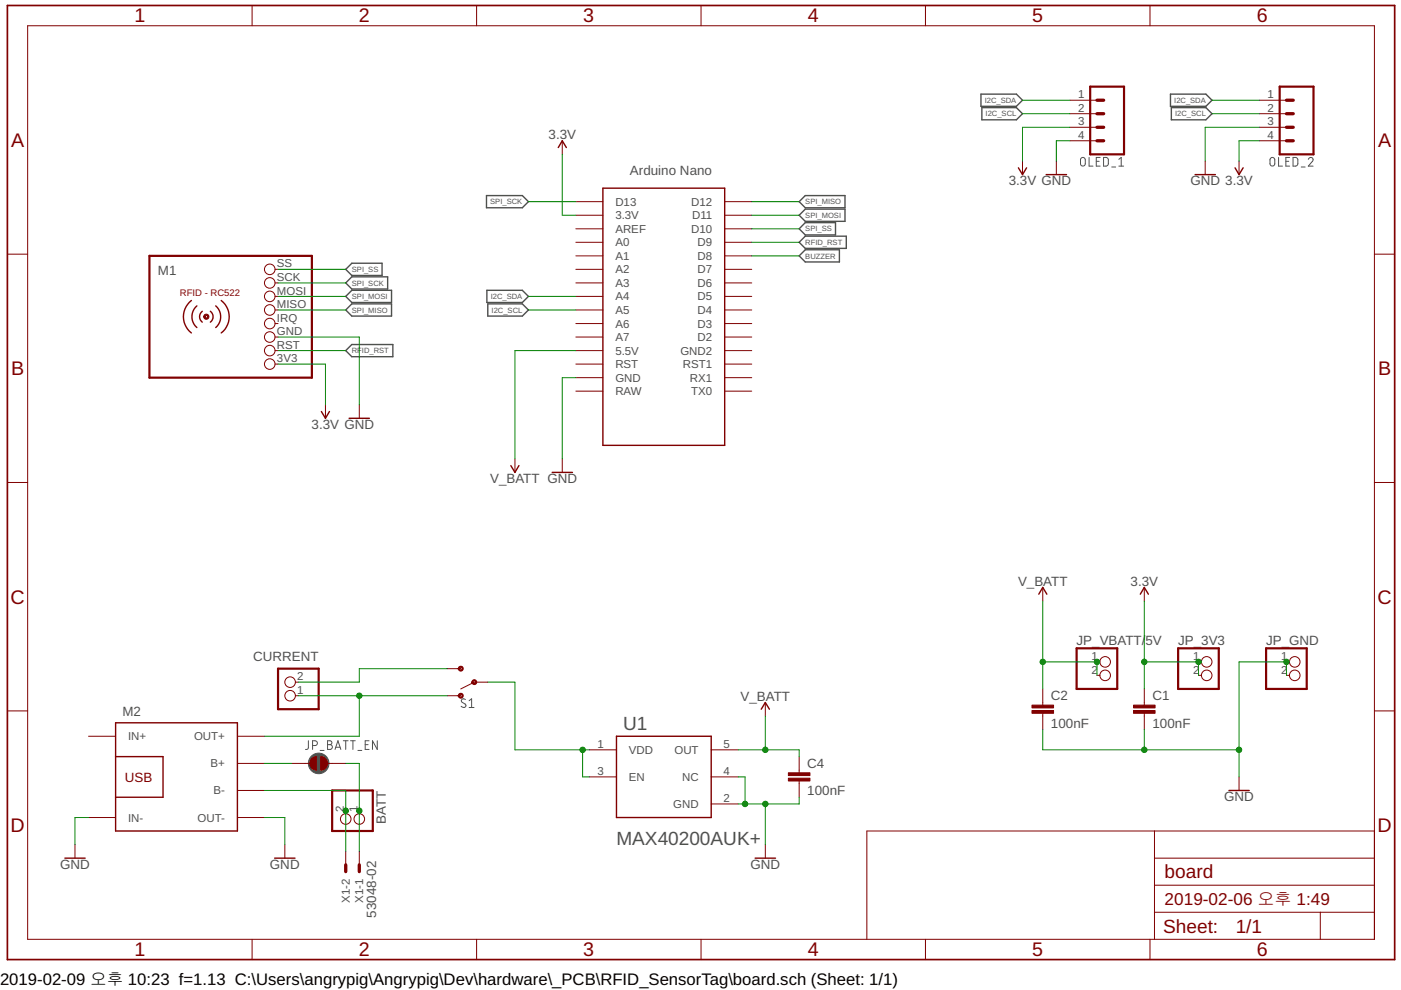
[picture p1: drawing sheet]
<svg xmlns="http://www.w3.org/2000/svg" width="297mm" height="210mm" viewBox="0 0 297 210" stroke-linecap="round" stroke-linejoin="round" font-family="sans-serif">
<g fill="none" stroke="#505050" stroke-width=".21">
<path d="M229.2 33.6l.3-.2 .5 .2 .1 1.1a.51 .51 0 0 1-.5 .5 .51 .51 0 0 1-.5-.5zM230.9 33.4v1.8h.8M232.4 34.2h.6M233.3 33.4h-.9v1.8h.9M234 33.4h.6l.4 .3v1.2l-.4 .3h-.6zM235.7 35.4h.8M237.2 35.2h1M237.2 33.8l.5-.4v1.8M269.4 33.6l.3-.2 .5 .2 .1 1.1a.51 .51 0 0 1-.5 .5 .51 .51 0 0 1-.5-.5zM271.1 33.4v1.8h.8M272.6 34.2h.6M273.4 33.4h-.8v1.8h.8"/>
<path d="M274.2 33.4h.6l.3 .3v1.2l-.3 .3h-.6zM275.9 35.4h.8M277.4 33.8a.5 .5 0 0 1 .7-.4 .5 .5 0 0 1 .2 .8l-.9 1h1M65.4 157.1v1.5l-.3 .3h-.3M66.3 158.1h.5a.51 .51 0 0 0 .5-.5 .51 .51 0 0 0-.5-.5h-.5v1.8M67.9 159.1h.8M69.4 157.1h.6a.41 .41 0 0 1 .4 .4 .41 .41 0 0 1-.4 .4 .51 .51 0 0 1 .5 .5 .51 .51 0 0 1-.5 .5h-.6zM69.4 157.9h.6M71 158.9l.6-1.8 .7 1.8M71.2 158.4h.9M72.8 157.1h1M73.3 157.1v1.8"/>
<path d="M74.3 157.1h1M74.8 157.1v1.8M75.9 159.1h.8M77.4 157.9h.6M78.3 157.1h-.9v1.8h.9M80 157.1v1.8l-1-1.8v1.8M98.7 148.3a.46 .46 0 0 0-.7-.1 .46 .46 0 0 0 0 .7l.6 .3a.42 .42 0 0 1 .1 .6 .42 .42 0 0 1-.6 .2l-.3-.2M99.5 148.6l.5-.4v1.8M99.5 150h1"/>
</g>
<circle cx="67.6" cy="161.9" r="2.18" fill="#505050" stroke="#505050" stroke-width=".21"/>
<g fill="none" stroke="#505050" stroke-width=".3">
<path d="M208 20h7.5l1.3 1.3-1.3 1.2h-7.5zM248.2 20h7.5l1.3 1.3-1.3 1.2h-7.5zM208.2 22.8h7.3l1.3 1.3-1.3 1.3h-7.3zM248.3 22.8h7.4l1.3 1.3-1.3 1.3h-7.4zM73.3 60l1.3-1.3h7.6v2.6h-7.6zM73.3 57.1l1.3-1.3h6.4v2.6h-6.4zM103.1 41.5h7.6l1.3 1.3-1.3 1.2h-7.6zM169.4 45.6l1.3-1.3h8.5v2.6h-8.5zM169.4 42.8l1.3-1.3h8.5v2.5h-8.5zM169.4 51.4l1.3-1.3h8.7v2.6h-8.7zM170.7 47.2h6.4v2.6h-6.4l-1.3-1.3zM170.7 53h7.3v2.5h-7.3l-1.3-1.2z"/>
<path d="M73.3 62.8l1.3-1.2h8.4v2.5h-8.4zM73.3 65.7l1.3-1.3h8.4v2.6h-8.4zM73.3 74.3l1.3-1.3h8.7v2.6h-8.7zM103.2 61.6h7.5l1.3 1.2-1.3 1.3h-7.5zM103.4 64.4h7.3l1.3 1.3-1.3 1.3h-7.3z"/>
</g>
<g fill="none" stroke="#800000" stroke-width=".21">
<path d="M5.9 5.5h285.5v193.7h-285.5zM53.4 1.2v4.3M101 1.2v4.3M148.6 1.2v4.3M196.2 1.2v4.3M243.8 1.2v4.3M119.2 29.8v2.9M216.8 34.2v2.8M224 34.2v2.8M226.8 21.3h5.8M226.8 24.1h5.8M226.8 27h5.8"/>
<path d="M226.8 29.8h5.8M255.5 34.2v2.8M262.7 34.2v2.8M267 21.3h5.8M267 24.1h5.8M267 27h5.8M267 29.8h5.8M1.6 53.9h4.3M58.3 60h.6M58.3 57.1h.6M122.1 45.6h5.7M122.1 48.5h5.7"/>
<path d="M122.1 60h5.7M122.1 57.1h5.7M122.1 54.3h5.7M122.1 51.4h5.7M122.1 42.8h5.7M153.6 45.6h5.8M153.6 48.5h5.8M153.6 60h5.8M153.6 57.1h5.8M153.6 54.3h5.8M153.6 51.4h5.8M153.6 42.8h5.8"/>
<path d="M291.4 53.9h4.3M58.3 77.2h.6M58.3 74.3h.6M58.3 71.5h.6M58.3 68.6h.6M58.3 65.7h.6M58.3 62.8h.6M122.1 77.2h5.7M122.1 74.3h5.7M122.1 71.5h5.7M122.1 68.6h5.7M122.1 65.7h5.7"/>
<path d="M122.1 62.8h5.7M153.6 77.2h5.8M153.6 74.3h5.8M153.6 71.5h5.8M153.6 68.6h5.8M153.6 65.7h5.8M153.6 62.8h5.8M69 85.8v2.9M76.2 85.8v2.9M109.2 97.3v2.9M119.2 97.3v2.9M122.1 82.9h5.7"/>
<path d="M122.1 80.1h5.7M153.6 82.9h5.8M153.6 80.1h5.8M1.6 102.3h4.3M291.4 102.3h4.3M221.1 124.5v2.9M242.6 124.5v2.9M1.6 150.7h4.3M18.8 156.1h5.7M50.3 156.1h5.8M62.6 147.5h.7M62.6 144.6h.7"/>
<path d="M94.8 147.5h2.9M94.8 141.8h2.9M103.4 144.6h-2.8l-2.9 1.5M124.9 159h5.8M156.5 159h-5.7M162.3 148.9v2.9M221.1 146.1v3.4M221.1 151.2v3.5M232.6 140.3h.6M232.6 143.2h.6M242.6 146.1v3.4M242.6 151.2v3.5"/>
<path d="M254.1 140.3h.6M254.1 143.2h.6M272.8 140.3h.6M272.8 143.2h.6M291.4 150.7h4.3M15.9 179.1v2.8M18.8 173.3h5.7M50.3 173.3h5.8M50.3 161.9h5.8M50.3 167.6h5.8M60.4 179.1v2.8M61.8 161.9h3.9"/>
<path d="M69.4 161.9h3.9M73.3 171.9v.6M76.2 171.9v.6M124.9 164.7h5.8M130.7 164.7h.1M150.8 164.7h.1M150.8 170.5h.1M150.8 164.7h5.7M150.8 170.5h5.7M162.3 179.1v2.8M169.4 160.4v3.5M169.4 165.6v3.4"/>
<path d="M244.8 176.2v23M262.7 164.7v2.9M291.4 176.2h-107.6v23M53.4 199.2v4.3M73.3 180.5v2.9M76.2 180.5v2.9M101 199.2v4.3M148.6 199.2v4.3M196.2 199.2v4.3M243.8 199.2v4.3M244.8 193.4h46.6M244.8 187.7h46.6"/>
<path d="M244.8 181.9h46.6M279.9 193.4v5.8"/>
<circle cx="57.2" cy="60" r="1.12"/>
<circle cx="57.2" cy="57.1" r="1.12"/>
<circle cx="57.2" cy="71.5" r="1.12"/>
<circle cx="57.2" cy="65.7" r="1.12"/>
<circle cx="57.2" cy="77.2" r="1.12"/>
<circle cx="57.2" cy="74.3" r="1.12"/>
<circle cx="57.2" cy="62.8" r="1.12"/>
<circle cx="57.2" cy="68.6" r="1.12"/>
<circle cx="61.5" cy="147.5" r="1.12"/>
<circle cx="61.5" cy="144.6" r="1.12"/>
<circle cx="234.3" cy="140.3" r="1.12"/>
<circle cx="234.3" cy="143.2" r="1.12"/>
<circle cx="255.8" cy="140.3" r="1.12"/>
<circle cx="255.8" cy="143.2" r="1.12"/>
<circle cx="274.5" cy="140.3" r="1.12"/>
<circle cx="274.5" cy="143.2" r="1.12"/>
<circle cx="73.3" cy="173.7" r="1.12"/>
<circle cx="76.2" cy="173.7" r="1.12"/>
</g>
<g fill="none" stroke="#800000" stroke-width=".3">
<path d="M118.4 31.3l.8-1.5 .9 1.5M127.8 39.9h25.8v54.5h-25.8zM215.9 35.6l.9 1.4 .9-1.4M221.8 37h4.3M253.4 37h4.3M261.9 35.6l.8 1.4 .9-1.4M40.6 63.7a4.3 4.3 0 0 0 0 6.9M41.7 64.9a3 3 0 0 0 0 4.5M42.9 66a1.45 1.45 0 0 0 0 2.3M44.6 66a1.45 1.45 0 0 1 0 2.3M45.7 64.9a3 3 0 0 1 0 4.5M46.9 63.7a4.3 4.3 0 0 1 0 6.9"/>
<path d="M68.1 87.2l.9 1.5 .8-1.5M74 88.7h4.3M108.3 98.7l.9 1.5 .8-1.5M117.1 100.2h4.3M220.2 126l.9-1.5 .9 1.5M241.8 126l.8-1.5 .9 1.5M24.5 153.2h25.8v23h-25.8zM130.7 156.1h20.1v17.2h-20.1zM161.4 150.4l.9-1.5 .8 1.5M24.5 160.4h10.1v8.6h-10.1M260.6 167.6h4.3M13.8 181.9h4.3"/>
<path d="M58.2 181.9h4.3M160.1 181.9h4.3"/>
</g>
<path d="M231.1 18.4h7.2v14.3h-7.2zM271.3 18.4h7.2v14.3h-7.2zM31.7 54.3h34.4v25.8h-34.4zM228.3 137.5h8.6v8.6h-8.6zM249.8 137.5h8.6v8.6h-8.6zM268.4 137.5h8.7v8.6h-8.7zM58.9 141.8h8.7v8.6h-8.7zM70.4 167.6h8.6v8.6h-8.6z" fill="none" stroke="#800000" stroke-width=".47"/>
<path d="M232.6 27h1.4M232.6 24.1h1.4M232.6 21.3h1.4M232.6 29.8h1.4M272.8 27h1.4M272.8 24.1h1.4M272.8 21.3h1.4M272.8 29.8h1.4M73.3 183.4v1.4M76.2 183.4v1.4" fill="none" stroke="#800000" stroke-width=".7"/>
<g fill="#800000" stroke="#800000" stroke-width=".21">
<path d="M43.4 66.7a.55 .55 0 0 1 .8 .2 .55 .55 0 0 1-.3 .8 .55 .55 0 0 1-.7-.5h.3a.27 .27 0 0 1 .3-.3 .27 .27 0 0 1 .1 .5 .27 .27 0 0 1-.4-.1l-.3-.1z" fill-rule="evenodd"/>
<path d="M97.4 147.1a.52 .52 0 0 1 .8 .2 .52 .52 0 0 1-.4 .7 .52 .52 0 0 1-.6-.5h.2a.29 .29 0 0 1 .4-.2 .29 .29 0 0 1 .1 .4 .29 .29 0 0 1-.5-.1l-.2-.1z" fill-rule="evenodd"/>
<path d="M97.4 141.4a.52 .52 0 0 1 .8 .1 .52 .52 0 0 1-.4 .8 .52 .52 0 0 1-.6-.5h.2a.29 .29 0 0 1 .4-.3 .29 .29 0 0 1 .1 .5 .29 .29 0 0 1-.5-.1l-.2-.1z" fill-rule="evenodd"/>
<path d="M100.2 144.2a.52 .52 0 0 1 .8 .2 .52 .52 0 0 1-.3 .8 .52 .52 0 0 1-.7-.6h.3a.29 .29 0 0 1 .3-.3 .29 .29 0 0 1 .2 .5 .29 .29 0 0 1-.5 0l-.3-.2z" fill-rule="evenodd"/>
<path d="M68 160.4a1.43 1.43 0 0 1 1.4 1.5 1.43 1.43 0 0 1-1.4 1.4z" fill-rule="evenodd"/>
<path d="M66.1 160.8l.6-.3 .4-.1v2.9a1.44 1.44 0 0 1-1.3-.9 1.44 1.44 0 0 1 .3-1.6z" fill-rule="evenodd"/>
</g>
<path d="M1.6 1.2h294.1v202.3h-294.1z" fill="none" stroke="#800000" stroke-width=".36"/>
<g fill="#800000" stroke="#800000" stroke-width=".21">
<path d="M218.8 150.6h4.6v.6h-4.6z"/>
<path d="M218.8 149.5h4.6v.6h-4.6z"/>
<path d="M240.3 150.6h4.6v.6h-4.6z"/>
<path d="M240.3 149.5h4.6v.6h-4.6z"/>
<path d="M167.2 165h4.5v.6h-4.5z"/>
<path d="M167.2 163.9h4.5v.5h-4.5z"/>
</g>
<g fill="none" stroke="#008000" stroke-width=".21">
<path d="M119.2 32.7v12.9h2.9M216.8 21.3h10M216.8 24.1h10M226.8 29.8h-2.8v4.4M226.8 27h-10v7.2M257 21.3h10M257 24.1h10M267 29.8h-4.3v4.4M267 27h-11.5v7.2M58.9 60h14.4M58.9 57.1h14.4M112 42.8h10.1"/>
<path d="M159.4 45.6h10M159.4 42.8h10M159.4 48.5h10M159.4 51.4h10M159.4 54.3h10M58.9 71.5h17.3v14.3M58.9 74.3h14.4M58.9 77.2h10.1v8.6M58.9 62.8h14.4M58.9 65.7h14.4M112 62.8h10.1M112 65.7h10.1"/>
<path d="M122.1 74.3h-12.9v23M122.1 80.1h-2.9v17.2M221.1 127.4v18.7M242.6 127.4v18.7M63.3 147.5h31.5M76.2 147.5v8.6h-20.1M94.8 141.8h-18.6v2.8h-12.9M103.4 144.6h5.8v14.4h15.7M123.5 159v5.7h1.4M156.5 159h12.9v1.4M162.3 151.8v7.2M221.1 154.7v4.3h41.6"/>
<path d="M221.1 140.3h11.5v2.9M242.6 154.7v4.3M242.6 140.3h11.5v2.9M272.8 143.2v-2.9h-10.1v24.4M18.8 173.3h-2.9v5.8M56.1 173.3h4.3v5.8M56.1 161.9h5.7M56.1 167.6h17.2v12.9M73.3 161.9h2.9v18.6M156.5 164.7h1.5v5.8M162.3 170.5v8.6M169.4 169v1.5h-12.9"/>
</g>
<g fill="#008000" stroke="#008000" stroke-width=".21">
<circle cx="158" cy="170.5" r=".57"/>
<circle cx="162.3" cy="170.5" r=".57"/>
<circle cx="262.7" cy="159" r=".57"/>
<circle cx="242.6" cy="159" r=".57"/>
<circle cx="272.8" cy="140.3" r=".57"/>
<circle cx="232.6" cy="140.3" r=".57"/>
<circle cx="221.1" cy="140.3" r=".57"/>
<circle cx="162.3" cy="159" r=".57"/>
<circle cx="254.1" cy="140.3" r=".57"/>
<circle cx="242.6" cy="140.3" r=".57"/>
<circle cx="76.2" cy="171.9" r=".57"/>
<circle cx="73.3" cy="171.9" r=".57"/>
<circle cx="123.5" cy="159" r=".57"/>
<circle cx="76.2" cy="147.5" r=".57"/>
</g>
<g font-size="4.2" fill="#800000">
<text x="28.5" y="4.8">1</text>
<text x="76.1" y="4.8">2</text>
<text x="123.7" y="4.8">3</text>
<text x="171.3" y="4.8">4</text>
<text x="218.9" y="4.8">5</text>
<text x="266.4" y="4.8">6</text>
<text x="2.3" y="31.1">A</text>
<text x="292.2" y="31.1">A</text>
<text x="2.3" y="79.6">B</text>
<text x="292.2" y="79.6">B</text>
<text x="2.2" y="128">C</text>
<text x="292.1" y="128">C</text>
<text x="2.2" y="176.4">D</text>
<text x="292.1" y="176.4">D</text>
<text x="28.5" y="202.8">1</text>
<text x="76.1" y="202.8">2</text>
<text x="123.7" y="202.8">3</text>
<text x="171.3" y="202.8">4</text>
<text x="218.9" y="202.8">5</text>
<text x="266.4" y="202.8">6</text>
</g>
<g font-size="4" fill="#505050">
<text x="132.1" y="154.7">U1</text>
<text x="130.7" y="179.1">MAX40200AUK+</text>
</g>
<g font-size="4" fill="#800000">
<text x="246.9" y="186.2">board</text>
<text x="246.6" y="197.9">Sheet:</text>
<text x="262" y="197.7">1/1</text>
</g>
<text font-size="3.6" fill="#800000" x="246.9" y="192">2019-02-06 오후 1:49</text>
<text font-size="3.5" x="0" y="208.9">2019-02-09 오후 10:23 f=1.13 C:\Users\angrypig\Angrypig\Dev\hardware\_PCB\RFID_SensorTag\board.sch (Sheet: 1/1)</text>
<g font-size="2.8" fill="#505050">
<text x="116.3" y="29.6">3.3V</text>
<text x="133.6" y="37">Arduino Nano</text>
<text x="213.9" y="39.3">3.3V GND</text>
<text x="252.4" y="39.3">GND 3.3V</text>
<text x="33.5" y="58.4">M1</text>
<text x="66.1" y="91">3.3V GND</text>
<text x="103.9" y="102.5">V_BATT GND</text>
<text x="215.8" y="124.3">V_BATT</text>
<text x="239.7" y="124.3">3.3V</text>
<text x="228.3" y="136.7">JP_VBATT/</text>
<text x="242.9" y="136.7">5V</text>
<text x="249.8" y="136.7">JP_3V3</text>
<text x="268.4" y="136.7">JP_GND</text>
<text x="53.7" y="140.2">CURRENT</text>
<text x="157" y="148.7">V_BATT</text>
<text x="222.8" y="148.5">C2</text>
<text x="244.3" y="148.5">C1</text>
<text x="26" y="151.8">M2</text>
<text x="222.8" y="154.2">100nF</text>
<text x="244.3" y="154.2">100nF</text>
<text x="171.2" y="162.9">C4</text>
<text x="171.2" y="168.6">100nF</text>
<text x="259.6" y="169.9">GND</text>
<text x="81.8" y="174.6" transform="rotate(-90 81.8 174.6)">BATT</text>
<text x="12.8" y="184.2">GND</text>
<text x="57.2" y="184.2">GND</text>
<text x="159.1" y="184.2">GND</text>
<text x="79.8" y="194.6" transform="rotate(-90 79.8 194.6)">53048-02</text>
</g>
<text font-size="2.8" fill="#800000" x="26.5" y="165.7">USB</text>
<g font-size="2.4" fill="#505050">
<text x="228.6" y="20.8">1</text>
<text x="228.6" y="23.7">2</text>
<text x="268.8" y="20.8">1</text>
<text x="268.8" y="23.7">2</text>
<text x="228.6" y="26.6">3</text>
<text x="228.6" y="29.4">4</text>
<text x="268.8" y="26.6">3</text>
<text x="268.8" y="29.4">4</text>
<text x="130.5" y="46.5">3.3V</text>
<text x="130.5" y="43.6">D13</text>
<text x="146.5" y="43.6">D12</text>
<text x="146.7" y="46.5">D11</text>
<text x="130.5" y="49.4">AREF</text>
<text x="130.5" y="52.2">A0</text>
<text x="146.5" y="49.4">D10</text>
<text x="147.9" y="52.2">D9</text>
<text x="58.7" y="59.6">SCK</text>
<text x="58.7" y="56.7">SS</text>
<text x="130.5" y="58">A2</text>
<text x="130.5" y="55.1">A1</text>
<text x="147.9" y="58">D7</text>
<text x="147.9" y="55.1">D8</text>
<text x="58.7" y="65.3">MISO</text>
<text x="58.7" y="62.4">MOSI</text>
<text x="130.5" y="60.8">A3</text>
<text x="130.5" y="63.7">A4</text>
<text x="147.9" y="63.7">D5</text>
<text x="147.9" y="60.8">D6</text>
<text x="58.7" y="71.1">GND</text>
<text x="58.7" y="68.2">IRQ</text>
<text x="130.5" y="69.5">A6</text>
<text x="130.5" y="66.6">A5</text>
<text x="147.9" y="69.4">D3</text>
<text x="147.9" y="66.6">D4</text>
<text x="58.7" y="76.8">3V3</text>
<text x="58.7" y="73.9">RST</text>
<text x="130.5" y="75.2">5.5V</text>
<text x="130.5" y="72.3">A7</text>
<text x="144.3" y="75.2">GND2</text>
<text x="147.9" y="72.3">D2</text>
<text x="130.5" y="83.8">RAW</text>
<text x="130.5" y="80.9">GND</text>
<text x="130.5" y="78.1">RST</text>
<text x="144.8" y="78.1">RST1</text>
<text x="146.3" y="80.9">RX1</text>
<text x="146.5" y="83.8">TX0</text>
<text x="231.4" y="139.9">1</text>
<text x="231.4" y="142.8">2</text>
<text x="253" y="139.9">1</text>
<text x="253" y="142.8">2</text>
<text x="271.6" y="139.9">1</text>
<text x="271.6" y="142.8">2</text>
<text x="63" y="147.1">1</text>
<text x="63" y="144.2">2</text>
<text x="27.2" y="157">IN+</text>
<text x="41.1" y="157">OUT+</text>
<text x="126.7" y="158.6">1</text>
<text x="133.3" y="159.8">VDD</text>
<text x="143" y="159.8">OUT</text>
<text x="153.4" y="158.6">5</text>
<text x="44.7" y="162.7">B+</text>
<text x="126.7" y="164.3">3</text>
<text x="133.3" y="165.6">EN</text>
<text x="144.6" y="165.6">NC</text>
<text x="153.4" y="164.3">4</text>
<text x="45.3" y="168.4">B-</text>
<text x="72.9" y="172.1" transform="rotate(-90 72.9 172.1)">2</text>
<text x="75.8" y="172.1" transform="rotate(-90 75.8 172.1)">1</text>
<text x="142.7" y="171.3">GND</text>
<text x="153.4" y="170.1">2</text>
<text x="27.2" y="174.2">IN-</text>
<text x="41.9" y="174.2">OUT-</text>
<text x="74.2" y="191.4" transform="rotate(-90 74.2 191.4)">X1-2</text>
<text x="77" y="191.4" transform="rotate(-90 77 191.4)">X1-1</text>
</g>
<text font-size="2" fill="#800000" x="38.2" y="62.9">RFID - RC522</text>
<g font-size="1.6" fill="#505050">
<text x="208.8" y="21.8">I2C_SDA</text>
<text x="249" y="21.8">I2C_SDA</text>
<text x="209" y="24.7">I2C_SCL</text>
<text x="249.2" y="24.7">I2C_SCL</text>
<text x="103.9" y="43.3">SPI_SCK</text>
<text x="170.7" y="46.2">SPI_MOSI</text>
<text x="170.7" y="43.3">SPI_MISO</text>
<text x="170.7" y="49.1">SPI_SS</text>
<text x="170.7" y="51.9">RFID_RST</text>
<text x="74.6" y="57.7">SPI_SS</text>
<text x="170.7" y="54.8">BUZZER</text>
<text x="74.6" y="63.4">SPI_MOSI</text>
<text x="74.6" y="60.6">SPI_SCK</text>
<text x="104" y="63.4">I2C_SDA</text>
<text x="74.6" y="66.3">SPI_MISO</text>
<text x="104.2" y="66.3">I2C_SCL</text>
<text x="74.6" y="74.9">RFID_RST</text>
</g>
</svg>
